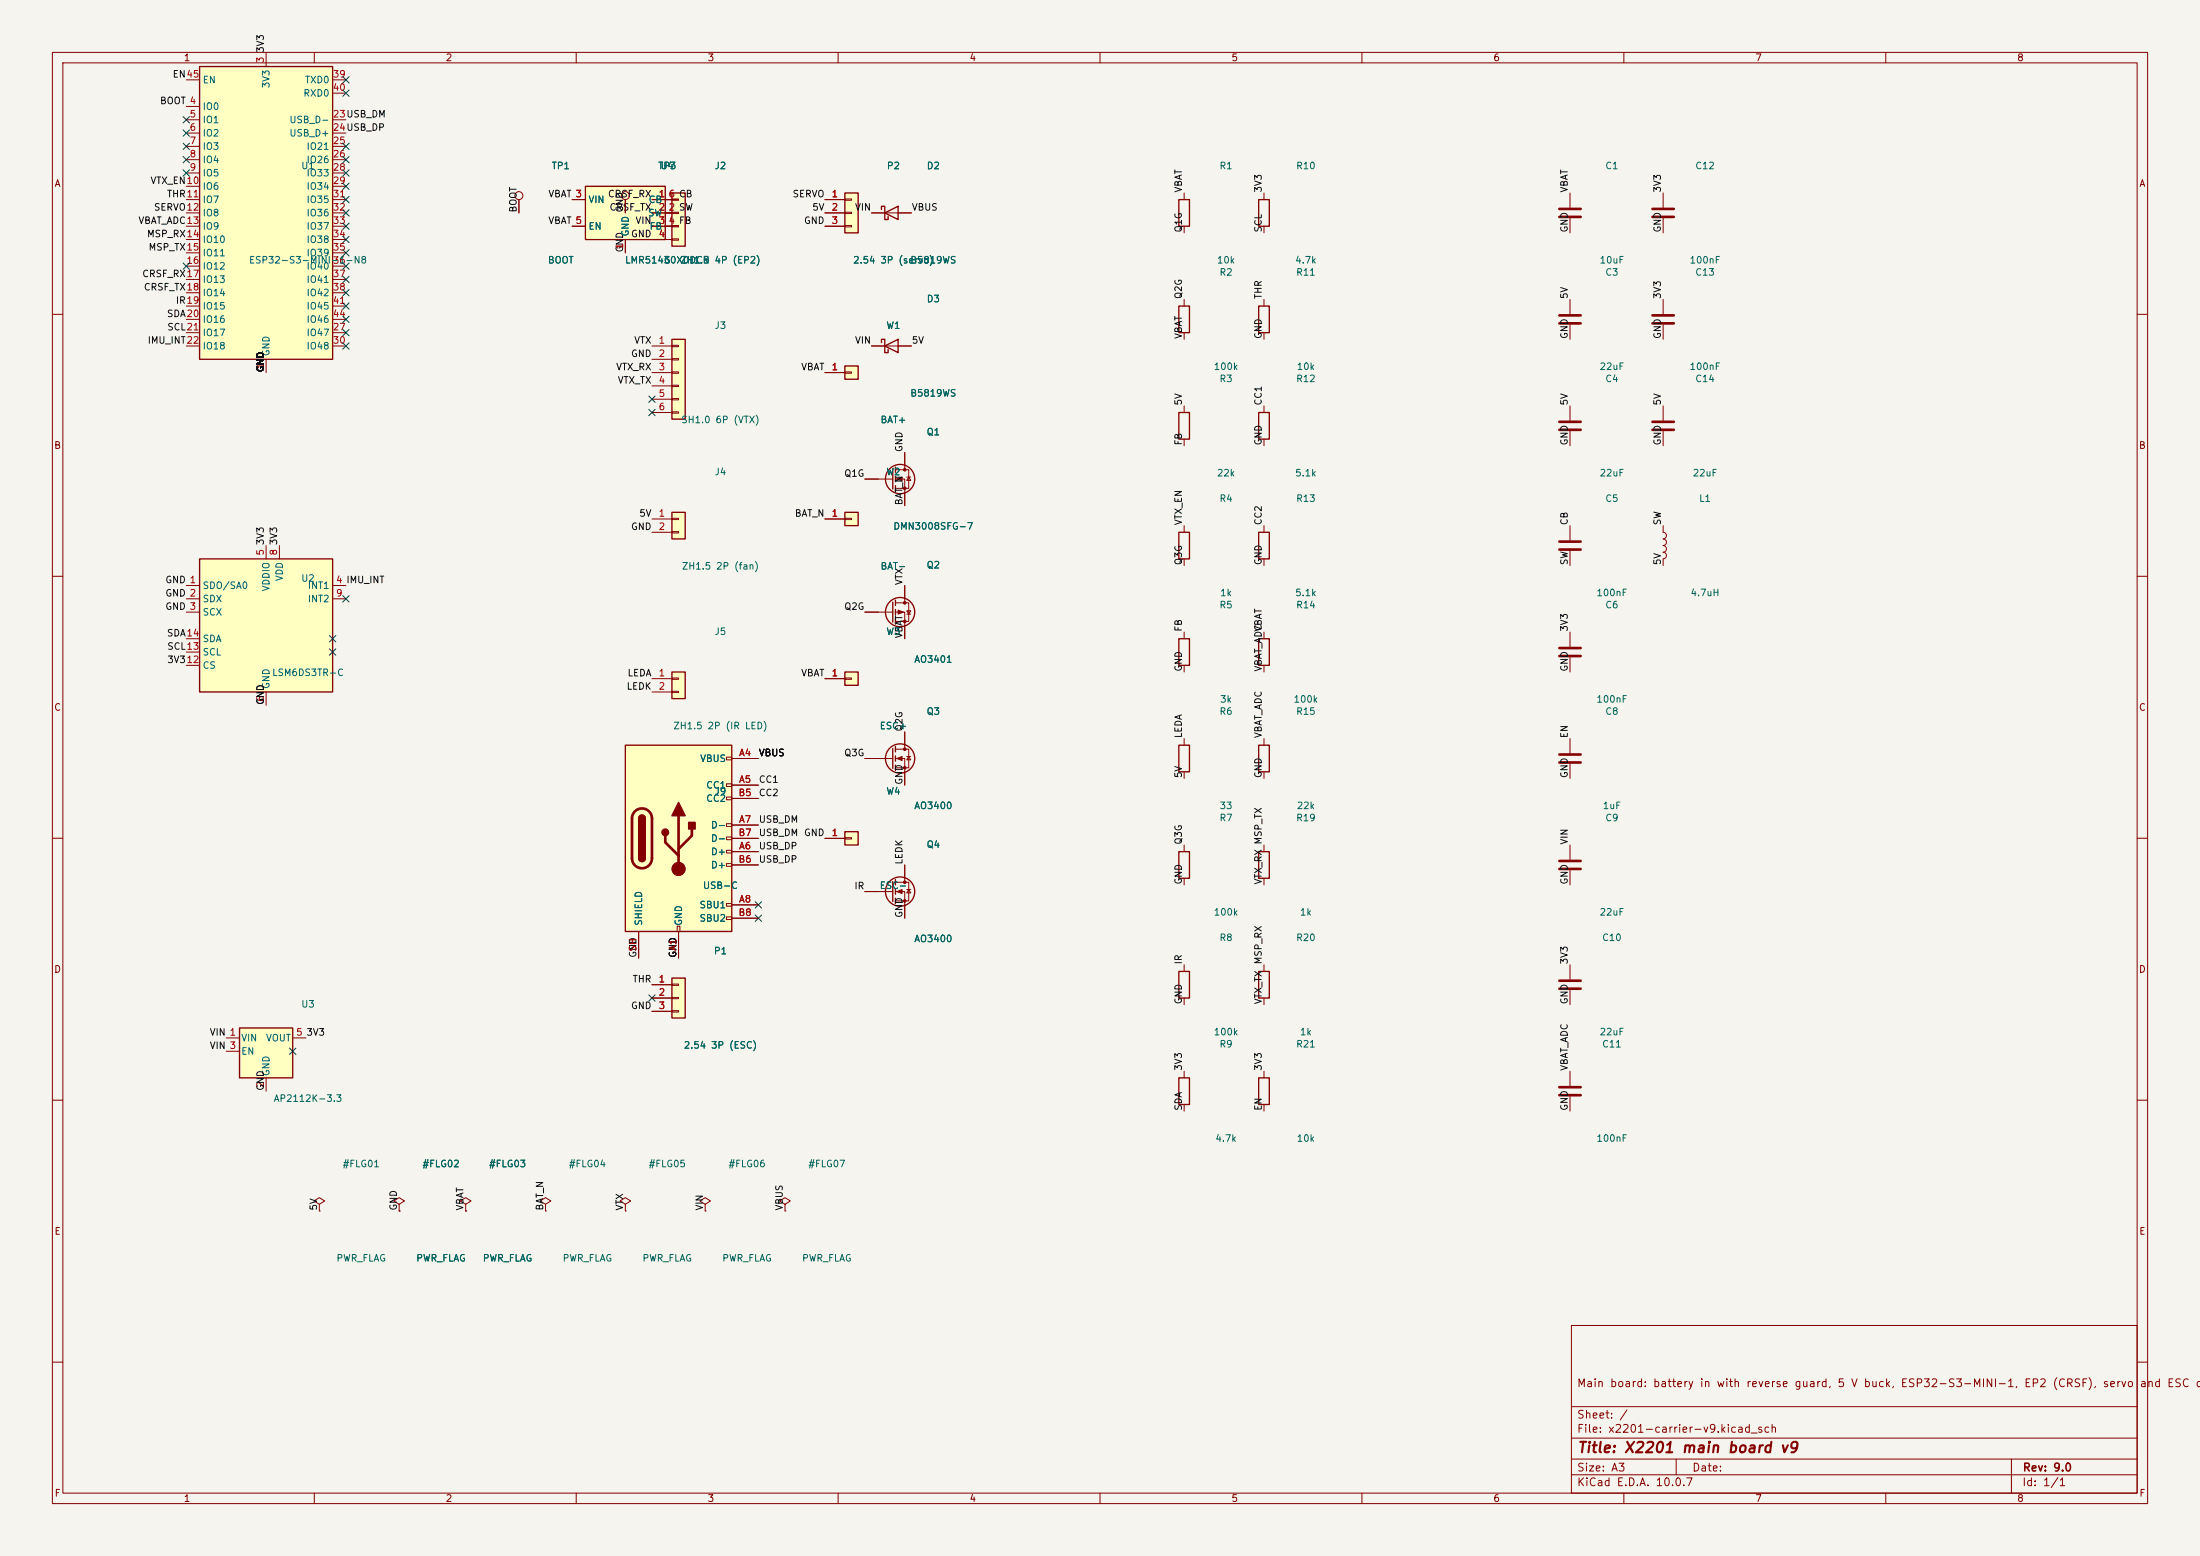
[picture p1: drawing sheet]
<svg xmlns="http://www.w3.org/2000/svg" width="420mm" height="297mm" viewBox="0 0 420 297" stroke-linecap="round" stroke-linejoin="round" font-family="sans-serif">
<path d="M0 0h420v297h-420z" fill="#f5f4ef" stroke="#f5f4ef" stroke-width=".19"/>
<g fill="none" stroke="#840000" stroke-width=".19">
<path d="M10 10h400v277h-400zM12 12h396v273h-396zM60 10v2M110 10v2M160 10v2M210 10v2M260 10v2M310 10v2M360 10v2M10 60h2M408 60h2M10 110h2"/>
<path d="M408 110h2M226.1 120.7v1.2M226.1 127v1.3M10 160h2M408 160h2M10 210h2M408 210h2M300 253h108v32h-108zM10 260h2M300 278.5h108M300 274.5h108M300 268.5h108"/>
<path d="M320 278.5v3M384 278.5v6.5M408 260h2M60 285v2M110 285v2M160 285v2M210 285v2M260 285v2M300 281.5h108M310 285v2M360 285v2"/>
</g>
<path d="M225 121.9h2.1v5.1h-2.1z" fill="none" stroke="#840000" stroke-width=".25"/>
<path d="M119.4 142.2h20.3v35.6h-20.3z" fill="#ffffc2"/>
<g fill="none" stroke="#840000" stroke-width=".19">
<path d="M138.7 144.5h1v.5h-1zM138.7 149.6h1v.5h-1zM138.7 152.1h1v.6h-1zM138.7 157.2h1v.5h-1zM138.7 159.8h1v.5h-1zM139.7 144.8h5.1M139.7 149.9h5.1M139.7 157.5h5.1M139.7 152.4h5.1M121.9 177.8v5.1M129.3 176.8h.5v1h-.5zM129.5 177.8v5.1"/>
<path d="M138.7 162.3h1v.5h-1zM138.7 164.8h1v.6h-1zM138.7 172.5h1v.5h-1zM138.7 175h1v.5h-1zM139.7 162.6h5.1M139.7 172.7h5.1M139.7 165.1h5.1M139.7 160h5.1M139.7 175.3h5.1M61 229.9l1-.7-1-.6-1.1 .6 1.1 .7v1.2M61 231.1h.1M76.2 229.9l1-.7-1-.6-1 .6 1 .7v1.2"/>
<path d="M76.2 231.1h.1M88.9 229.9l1-.7-1-.6-1 .6 1 .7v1.2M88.9 231.1h.1M104.1 229.9l1.1-.7-1.1-.6-1 .6 1 .7v1.2M104.1 231.1h.1M119.4 229.9l1-.7-1-.6-1 .6 1 .7v1.2M119.4 231.1h.1M134.6 229.9l1-.7-1-.6-1 .6 1 .7v1.2M134.6 231.1h.1M149.9 229.9l1-.7-1-.6-1.1 .6 1.1 .7v1.2M149.9 231.1h.1"/>
</g>
<path d="M119.4 142.2h20.3v35.6h-20.3zM121.9 156.2a.64 .64 0 0 1 .7-.6 .64 .64 0 0 1 .6 .6M121.9 163.8a.64 .64 0 0 0 .7 .7 .64 .64 0 0 0 .6-.7" fill="none" stroke="#840000" stroke-width=".25"/>
<path d="M121.2 154.9a1.9 1.9 0 0 1 2.1-.4 1.9 1.9 0 0 1 1.2 1.7v7.6a1.91 1.91 0 0 1-1.9 1.9 1.91 1.91 0 0 1-2-1.9l.1-7.7 .1-.7zM127 159.5v1.3l2.5 2.5M129.5 155.7v10.2M132.1 158.2v1.3l-2.6 2.6" fill="none" stroke="#840000" stroke-width=".51"/>
<g fill="#840000" stroke="#840000" stroke-width=".25">
<path d="M121.9 156.2h1.3v7.6h-1.3z"/>
<path d="M122.1 155.8a.64 .64 0 0 1 .7-.2 .64 .64 0 0 1 .4 .6h-1.3z"/>
<path d="M121.9 163.8h1.3a.64 .64 0 0 1-.6 .7 .64 .64 0 0 1-.7-.7z"/>
<path d="M129.5 153.2l1.3 2.5h-2.5z"/>
<path d="M131.4 157h1.3v1.2h-1.3z"/>
<circle cx="127" cy="158.9" r=".63"/>
</g>
<circle cx="129.5" cy="165.9" r="1.27" fill="#840000" stroke="#840000" stroke-width=".19"/>
<path d="M128.3 128.3h2.5v5.1h-2.5z" fill="#ffffc2"/>
<path d="M128.3 128.3h2.5v5.1h-2.5z" fill="none" stroke="#840000" stroke-width=".25"/>
<path d="M124.5 129.5h3.8M124.5 132.1h3.8M128.3 129.4h1.2v.3h-1.2zM128.3 132h1.2v.2h-1.2z" fill="none" stroke="#840000" stroke-width=".19"/>
<path d="M45.7 196.2h10.2v9.5h-10.2z" fill="#ffffc2"/>
<path d="M45.7 196.2h10.2v9.5h-10.2z" fill="none" stroke="#840000" stroke-width=".25"/>
<path d="M43.2 198.1h2.5M55.9 198.1h2.5M43.2 200.7h2.5M50.8 205.7v2.6" fill="none" stroke="#840000" stroke-width=".19"/>
<path d="M38.1 12.7h25.4v55.9h-25.4z" fill="#ffffc2"/>
<path d="M38.1 12.7h25.4v55.9h-25.4z" fill="none" stroke="#840000" stroke-width=".25"/>
<g fill="none" stroke="#840000" stroke-width=".19">
<path d="M35.6 15.2h2.5M50.8 10.2v2.5M63.5 15.2h2.5M63.5 17.8h2.5M35.6 20.3h2.5M35.6 22.9h2.5M35.6 25.4h2.5M35.6 27.9h2.5M35.6 30.5h2.5M35.6 33h2.5M35.6 35.6h2.5M35.6 38.1h2.5"/>
<path d="M63.5 22.9h2.5M63.5 25.4h2.5M63.5 27.9h2.5M63.5 30.5h2.5M63.5 33h2.5M63.5 35.6h2.5M63.5 38.1h2.5M35.6 40.6h2.5M35.6 43.2h2.5M35.6 45.7h2.5M35.6 48.3h2.5M35.6 50.8h2.5"/>
<path d="M35.6 53.3h2.5M35.6 55.9h2.5M35.6 58.4h2.5M63.5 40.6h2.5M63.5 43.2h2.5M63.5 45.7h2.5M63.5 48.3h2.5M63.5 50.8h2.5M63.5 53.3h2.5M63.5 55.9h2.5M63.5 58.4h2.5M35.6 61h2.5"/>
<path d="M35.6 63.5h2.5M35.6 66h2.5M50.8 68.6v2.5M63.5 61h2.5M63.5 63.5h2.5M63.5 66h2.5"/>
</g>
<path d="M128.3 97.8h2.5v5.1h-2.5z" fill="#ffffc2"/>
<path d="M128.3 97.8h2.5v5.1h-2.5z" fill="none" stroke="#840000" stroke-width=".25"/>
<path d="M124.5 99.1h3.8M128.3 98.9h1.2v.3h-1.2zM124.5 101.6h3.8M128.3 101.5h1.2v.2h-1.2z" fill="none" stroke="#840000" stroke-width=".19"/>
<path d="M128.3 64.8h2.5v15.2h-2.5z" fill="#ffffc2"/>
<path d="M128.3 64.8h2.5v15.2h-2.5z" fill="none" stroke="#840000" stroke-width=".25"/>
<path d="M124.5 66h3.8M124.5 68.6h3.8M124.5 71.1h3.8M124.5 73.7h3.8M124.5 76.2h3.8M124.5 78.7h3.8M128.3 65.9h1.2v.3h-1.2zM128.3 68.5h1.2v.2h-1.2zM128.3 71h1.2v.2h-1.2zM128.3 73.5h1.2v.3h-1.2zM128.3 76.1h1.2v.2h-1.2zM128.3 78.6h1.2v.3h-1.2z" fill="none" stroke="#840000" stroke-width=".19"/>
<path d="M111.8 35.6h15.2v10.1h-15.2z" fill="#ffffc2"/>
<path d="M111.8 35.6h15.2v10.1h-15.2z" fill="none" stroke="#840000" stroke-width=".25"/>
<path d="M109.2 38.1h2.6M127 38.1h2.5M109.2 43.2h2.6M119.4 45.7v2.6M127 40.6h2.5M127 43.2h2.5" fill="none" stroke="#840000" stroke-width=".19"/>
<path d="M128.3 36.8h2.5v10.2h-2.5z" fill="#ffffc2"/>
<path d="M128.3 36.8h2.5v10.2h-2.5z" fill="none" stroke="#840000" stroke-width=".25"/>
<g fill="none" stroke="#840000" stroke-width=".19">
<path d="M99.1 38.1v2.5M119.4 38.1v2.5M124.5 38.1h3.8M128.3 38h1.2v.2h-1.2zM124.5 40.6h3.8M124.5 43.2h3.8M124.5 45.7h3.8M128.3 40.5h1.2v.3h-1.2zM128.3 43.1h1.2v.2h-1.2zM128.3 45.6h1.2v.2h-1.2zM299.7 141v2.8M299.7 145.8v2.8"/>
<path d="M299.7 161.3v2.8M299.7 166.1v2.8"/>
<circle cx="99.1" cy="37.3" r=".76"/>
<circle cx="119.4" cy="37.3" r=".76"/>
</g>
<path d="M297.7 144h4.1M297.7 145.5h4.1M297.7 164.3h4.1M297.7 165.9h4.1" fill="none" stroke="#840000" stroke-width=".51"/>
<path d="M38.1 106.7h25.4v25.4h-25.4z" fill="#ffffc2"/>
<path d="M38.1 106.7h25.4v25.4h-25.4z" fill="none" stroke="#840000" stroke-width=".25"/>
<path d="M35.6 111.8h2.5M35.6 114.3h2.5M35.6 116.8h2.5M50.8 104.1v2.6M53.3 104.1v2.6M63.5 111.8h2.5M63.5 114.3h2.5M35.6 127h2.5M35.6 124.5h2.5M35.6 121.9h2.5M50.8 132.1v2.5" fill="none" stroke="#840000" stroke-width=".19"/>
<path d="M128.3 186.7h2.5v7.6h-2.5z" fill="#ffffc2"/>
<g fill="none" stroke="#840000" stroke-width=".25">
<path d="M225 78.7h2.1v5.1h-2.1zM240.3 78.7h2v5.1h-2zM170.4 89.5v3.8M170.9 89.2v1M170.9 90.9v1M170.9 92.7v1M170.4 114.9v3.8M170.9 114.6v1M170.9 116.3v1M170.9 118.1v1M225 142.2h2.1v5.1h-2.1zM240.3 142.2h2v5.1h-2z"/>
<path d="M225 162.6h2.1v5h-2.1zM240.3 162.6h2v5h-2zM128.3 186.7h2.5v7.6h-2.5zM225 185.4h2.1v5.1h-2.1zM240.3 185.4h2v5.1h-2zM225 205.7h2.1v5.1h-2.1zM240.3 205.7h2v5.1h-2z"/>
<circle cx="171.8" cy="91.4" r="2.79"/>
<circle cx="171.8" cy="116.8" r="2.79"/>
</g>
<g fill="none" stroke="#840000" stroke-width=".19">
<path d="M299.7 36.8v2.8M317.5 36.8v2.8M299.7 41.7v2.8M317.5 41.7v2.8M226.1 77.5v1.2M241.3 77.5v1.2M165.1 91.4h5.3M170.9 89.7h2.6v3.5h-2.6M170.9 91.4h1.8v5.1M172.7 86.4v3.3M173.1 91.1h.8M173.5 91.1l.4 .6h-.8z"/>
<path d="M226.1 83.8v1.3M241.3 83.8v1.3M165.1 116.8h5.3M170.9 115.1h2.6v3.5h-2.6M170.9 116.8h1.8v5.1M172.7 111.8v3.3M173.1 116.6h.8l-.4 .6zM173.1 117.2h.8M226.1 141v1.2M226.1 147.3v1.3M241.3 141v1.2M241.3 147.3v1.3"/>
<path d="M226.1 161.3v1.3M226.1 167.6v1.3M241.3 161.3v1.3M241.3 167.6v1.3M124.5 188h3.8M124.5 190.5h3.8M124.5 193h3.8M128.3 187.8h1.2v.3h-1.2zM128.3 190.4h1.2v.2h-1.2zM128.3 192.9h1.2v.3h-1.2zM226.1 184.2v1.2M226.1 190.5v1.3"/>
<path d="M241.3 184.2v1.2M241.3 190.5v1.3M299.7 184.2v2.7M299.7 189v2.8M226.1 204.5v1.2M226.1 210.8v1.3M241.3 204.5v1.2M241.3 210.8v1.3M299.7 204.5v2.8M299.7 209.3v2.8"/>
</g>
<path d="M297.7 39.9h4.1M315.5 39.9h4M297.7 41.4h4.1M315.5 41.4h4M297.7 187.2h4.1M297.7 188.7h4.1M297.7 207.5h4.1M297.7 209h4.1" fill="none" stroke="#840000" stroke-width=".51"/>
<g fill="#840000" stroke="#840000" stroke-width=".19">
<path d="M171.4 116.5l1.1 .3-1.1 .4z"/>
<path d="M171.2 91.4l1-.3v.7z"/>
<circle cx="172.7" cy="115.1" r=".25"/>
<circle cx="172.7" cy="118.6" r=".25"/>
<circle cx="172.7" cy="89.7" r=".25"/>
<circle cx="172.7" cy="93.2" r=".25"/>
</g>
<path d="M161.3 97.8h2.5v2.5h-2.5z" fill="#ffffc2"/>
<path d="M161.3 97.8h2.5v2.5h-2.5z" fill="none" stroke="#840000" stroke-width=".25"/>
<path d="M157.5 99.1h3.8M161.3 98.9h1.3v.3h-1.3z" fill="none" stroke="#840000" stroke-width=".19"/>
<path d="M161.3 36.8h2.5v7.7h-2.5z" fill="#ffffc2"/>
<path d="M161.3 36.8h2.5v7.7h-2.5zM168.3 40v-.6h.6v2.5h.6v-.6M168.9 40.6l2.5-1.2v2.5z" fill="none" stroke="#840000" stroke-width=".25"/>
<path d="M157.5 38.1h3.8M161.3 38h1.3v.2h-1.3zM157.5 40.6h3.8M157.5 43.2h3.8M161.3 40.5h1.3v.3h-1.3zM161.3 43.1h1.3v.2h-1.3zM166.4 40.6h7.6" fill="none" stroke="#840000" stroke-width=".19"/>
<path d="M161.3 69.9h2.5v2.5h-2.5z" fill="#ffffc2"/>
<path d="M225 58.4h2.1v5.1h-2.1zM161.3 69.9h2.5v2.5h-2.5zM168.3 65.4v-.6h.6v2.5h.6v-.6M168.9 66l2.5-1.2v2.5zM225 101.6h2.1v5.1h-2.1zM240.3 101.6h2v5.1h-2z" fill="none" stroke="#840000" stroke-width=".25"/>
<path d="M226.1 57.2v1.2M157.5 71.1h3.8M161.3 71h1.3v.2h-1.3zM166.4 66h7.6M226.1 63.5v1.3M226.1 100.3v1.3M226.1 106.7v1.3M241.3 100.3v1.3M241.3 106.7v1.3" fill="none" stroke="#840000" stroke-width=".19"/>
<path d="M161.3 158.8h2.5v2.5h-2.5z" fill="#ffffc2"/>
<g fill="none" stroke="#840000" stroke-width=".25">
<path d="M240.3 58.4h2v5.1h-2zM161.3 158.8h2.5v2.5h-2.5zM170.4 168.3v3.8M170.9 167.9v1M170.9 169.7v1M170.9 171.5v1"/>
<circle cx="171.8" cy="170.2" r="2.79"/>
</g>
<g fill="none" stroke="#840000" stroke-width=".19">
<path d="M241.3 57.2v1.2M299.7 57.2v2.7M317.5 57.2v2.7M241.3 63.5v1.3M299.7 62v2.8M299.7 77.5v2.8M317.5 62v2.8M317.5 77.5v2.8M299.7 82.3v2.8M317.5 82.3v2.8M299.7 100.3v2.8M299.7 105.2v2.8"/>
<path d="M317.5 100.3v1.3a.63 .63 0 0 1 .6 .6 .63 .63 0 0 1-.6 .7 .64 .64 0 0 1 .6 .6 .64 .64 0 0 1-.6 .6 .64 .64 0 0 1 .6 .7 .64 .64 0 0 1-.6 .6M317.5 105.4a.63 .63 0 0 1 .6 .6 .63 .63 0 0 1-.6 .7v1.3M299.7 120.7v2.7M299.7 125.5v2.8M161.3 159.9h1.3v.2h-1.3zM157.5 160h3.8M165.1 170.2h5.3M170.9 168.4h2.6v3.6h-2.6M170.9 170.2h1.8v5.1M172.7 165.1v3.3M173.1 169.8h.8M173.5 169.8l.4 .6h-.8z"/>
</g>
<g fill="#840000" stroke="#840000" stroke-width=".19">
<path d="M171.2 170.2l1-.4v.8z"/>
<circle cx="172.7" cy="168.4" r=".25"/>
<circle cx="172.7" cy="172" r=".25"/>
</g>
<path d="M297.7 60.2h4.1M297.7 61.7h4.1M315.5 60.2h4M315.5 61.7h4M297.7 80.5h4.1M297.7 82h4.1M315.5 80.5h4M315.5 82h4M297.7 103.4h4.1M297.7 104.9h4.1M297.7 123.7h4.1M297.7 125.2h4.1" fill="none" stroke="#840000" stroke-width=".51"/>
<path d="M161.3 128.3h2.5v2.5h-2.5z" fill="#ffffc2"/>
<g fill="none" stroke="#840000" stroke-width=".25">
<path d="M225 38.1h2.1v5.1h-2.1zM240.3 38.1h2v5.1h-2zM161.3 128.3h2.5v2.5h-2.5zM240.3 121.9h2v5.1h-2zM170.4 142.9v3.8M170.9 142.5v1M170.9 144.3v1M170.9 146.1v1"/>
<circle cx="171.8" cy="144.8" r="2.79"/>
</g>
<g fill="none" stroke="#840000" stroke-width=".19">
<path d="M99.1 38.1v2.5M109.2 38.1h2.6M119.4 38.1v2.5M124.5 38.1h5M157.5 38.1h3.8M226.1 36.8v1.3M241.3 36.8v1.3M109.2 43.2h2.6M119.4 45.7v2.6M124.5 40.6h5M124.5 43.2h5M124.5 45.7h3.8"/>
<path d="M157.5 40.6h3.8M157.5 43.2h3.8M166.4 40.6h2.5M171.4 40.6h2.6M226.1 43.2v1.3M241.3 43.2v1.3M157.5 71.1h3.8M166.4 66h2.5M171.4 66h2.6M157.5 99.1h3.8M165.1 91.4h2.5M172.7 86.4v2.5"/>
<path d="M172.7 94v2.5M165.1 116.8h2.5M172.7 111.8v2.5M172.7 119.4v2.5M157.5 129.5h3.8M161.3 129.4h1.3v.3h-1.3zM172.7 139.7v3.3M241.3 120.7v1.2M241.3 127v1.3M139.7 144.8h5.1M139.7 149.9h5.1M139.7 157.5h5.1"/>
<path d="M139.7 152.4h5.1M165.1 144.8h5.3M170.9 143h2.6v3.6h-2.6M170.9 144.8h1.8v5.1M173.1 144.4h.8M173.5 144.4l.4 .6h-.8zM121.9 177.8v5.1M129.5 177.8v5.1M139.7 160h5.1M139.7 162.6h5.1M139.7 172.7h5.1M139.7 165.1h5.1"/>
<path d="M139.7 175.3h5.1M157.5 160h3.8M165.1 170.2h2.5M172.7 165.1v2.5M172.7 172.7v2.6M124.5 188h3.8M124.5 190.5h3.8M124.5 193h3.8M76.2 231.1h.1M88.9 231.1h.1"/>
</g>
<g fill="#840000" stroke="#840000" stroke-width=".19">
<path d="M171.2 144.8l1-.4v.8z"/>
<circle cx="172.7" cy="143" r=".25"/>
<circle cx="172.7" cy="146.6" r=".25"/>
</g>
<g fill="none" stroke="#000084" stroke-width=".19">
<path d="M65.4 17.2l1.2 1.2M65.4 14.6l1.2 1.2M66.6 17.2l-1.2 1.2M66.6 14.6l-1.2 1.2M35 27.3l1.2 1.2M35 24.8l1.2 1.2M35 22.3l1.2 1.2M35 32.4l1.2 1.2M35 29.9l1.2 1.2M36.2 27.3l-1.2 1.2M36.2 24.8l-1.2 1.2M36.2 22.3l-1.2 1.2"/>
<path d="M36.2 32.4l-1.2 1.2M36.2 29.9l-1.2 1.2M65.4 27.3l1.2 1.2M65.4 37.5l1.2 1.2M65.4 35l1.2 1.2M65.4 32.4l1.2 1.2M65.4 29.9l1.2 1.2M66.6 27.3l-1.2 1.2M66.6 37.5l-1.2 1.2M66.6 35l-1.2 1.2M66.6 32.4l-1.2 1.2M66.6 29.9l-1.2 1.2"/>
<path d="M35 50.2l1.2 1.2M36.2 50.2l-1.2 1.2M65.4 50.2l1.2 1.2M65.4 57.8l1.2 1.2M65.4 55.3l1.2 1.2M65.4 52.7l1.2 1.2M65.4 45.1l1.2 1.2M65.4 42.6l1.2 1.2M65.4 40l1.2 1.2M65.4 47.7l1.2 1.2M66.6 50.2l-1.2 1.2M66.6 57.8l-1.2 1.2"/>
<path d="M66.6 55.3l-1.2 1.2M66.6 52.7l-1.2 1.2M66.6 45.1l-1.2 1.2M66.6 42.6l-1.2 1.2M66.6 40l-1.2 1.2M66.6 47.7l-1.2 1.2M65.4 60.4l1.2 1.2M65.4 65.4l1.2 1.2M65.4 62.9l1.2 1.2M66.6 60.4l-1.2 1.2M66.6 65.4l-1.2 1.2M66.6 62.9l-1.2 1.2"/>
<path d="M123.9 75.6l1.2 1.2M123.9 78.1l1.2 1.2M125.1 75.6l-1.2 1.2M125.1 78.1l-1.2 1.2M65.4 113.7l1.2 1.2M66.6 113.7l-1.2 1.2M62.9 123.9l1.2 1.2M62.9 121.3l1.2 1.2M64.1 123.9l-1.2 1.2M64.1 121.3l-1.2 1.2M144.2 174.7l1.2 1.2M144.2 172.1l1.2 1.2"/>
<path d="M145.4 174.7l-1.2 1.2M145.4 172.1l-1.2 1.2M123.9 189.9l1.2 1.2M125.1 189.9l-1.2 1.2M55.3 200.1l1.2 1.2M56.5 200.1l-1.2 1.2"/>
</g>
<text font-size="2" fill="#840000" x="301" y="277.8">Title: X2201 main board v9</text>
<g font-size="1.5" fill="#840000">
<text x="300.9" y="265.1">Main board: battery in with reverse guard, 5 V buck, ESP32-S3-MINI-1, EP2 (CRSF), servo</text>
<text x="408.4" y="265.1">and ESC ou</text>
<text x="300.9" y="273.8">File: x2201-carrier-v9.kicad_sch</text>
<text x="300.9" y="271.1">Sheet: /</text>
<text x="300.9" y="281.2">Size: A3</text>
<text x="322.9" y="281.2">Date:</text>
<text x="386" y="281.2">Rev: 9.0</text>
<text x="300.9" y="284">KiCad E.D.A. 10.0.7</text>
<text x="385.9" y="284">Id: 1/1</text>
</g>
<g font-size="1.3" fill="#840000">
<text x="35" y="12">1</text>
<text x="85" y="12">2</text>
<text x="135" y="12">3</text>
<text x="185" y="12">4</text>
<text x="235" y="12">5</text>
<text x="285" y="12">6</text>
<text x="335" y="12">7</text>
<text x="385" y="12">8</text>
<text x="10.3" y="36">A</text>
<text x="408.3" y="36">A</text>
<text x="10.2" y="86">B</text>
<text x="408.2" y="86">B</text>
<text x="10.2" y="136">C</text>
<text x="408.2" y="136">C</text>
<text x="10.2" y="186">D</text>
<text x="408.2" y="186">D</text>
<text x="10.3" y="236">E</text>
<text x="408.3" y="236">E</text>
<text x="10.3" y="286">F</text>
<text x="35" y="287">1</text>
<text x="85" y="287">2</text>
<text x="135" y="287">3</text>
<text x="185" y="287">4</text>
<text x="235" y="287">5</text>
<text x="285" y="287">6</text>
<text x="335" y="287">7</text>
<text x="385" y="287">8</text>
<text x="408.3" y="286">F</text>
</g>
<g font-size="1.3" fill="#0f0f0f">
<text x="50.7" y="10.2" transform="rotate(-90 50.7 10.2)">3V3</text>
<text x="32.9" y="15.1">EN45</text>
<text x="30.4" y="20.2">BOOT 4</text>
<text x="28.6" y="35.4">VTX_EN10</text>
<text x="29.3" y="40.5">SERVO12</text>
<text x="31.8" y="38">THR11</text>
<text x="98.9" y="40.7" transform="rotate(-90 98.9 40.7)">BOOT</text>
<text x="104.6" y="38">VBAT 3</text>
<text x="115.9" y="38">CRSF_RX</text>
<text x="116.2" y="40.5">CRSF_TX</text>
<text x="119.3" y="40.7" transform="rotate(-90 119.3 40.7)">GND</text>
<text x="151.2" y="38">SERVO</text>
<text x="155" y="40.5">5V</text>
<text x="163.1" y="40.5">VIN</text>
<text x="174" y="40.5">VBUS</text>
<text x="225.9" y="36.9" transform="rotate(-90 225.9 36.9)">VBAT</text>
<text x="241.2" y="36.9" transform="rotate(-90 241.2 36.9)">3V3</text>
<text x="299.6" y="36.9" transform="rotate(-90 299.6 36.9)">VBAT</text>
<text x="317.4" y="36.9" transform="rotate(-90 317.4 36.9)">3V3</text>
<text x="26.3" y="43.1">VBAT_ADC13</text>
<text x="28" y="45.6">MSP_RX14</text>
<text x="104.6" y="43.1">VBAT 5</text>
<text x="121.2" y="43.1">VIN</text>
<text x="153.4" y="43.1">GND</text>
<text x="225.9" y="44.5" transform="rotate(-90 225.9 44.5)">Q1G</text>
<text x="241.2" y="44.5" transform="rotate(-90 241.2 44.5)">SCL</text>
<text x="299.6" y="44.5" transform="rotate(-90 299.6 44.5)">GND</text>
<text x="317.4" y="44.5" transform="rotate(-90 317.4 44.5)">GND</text>
<text x="27" y="53.2">CRSF_RX17</text>
<text x="28.3" y="48.1">MSP_TX15</text>
<text x="119.3" y="48.3" transform="rotate(-90 119.3 48.3)">GND</text>
<text x="27.3" y="55.8">CRSF_TX18</text>
<text x="33.5" y="58.3">IR19</text>
<text x="225.9" y="57.2" transform="rotate(-90 225.9 57.2)">Q2G</text>
<text x="241.2" y="57.2" transform="rotate(-90 241.2 57.2)">THR</text>
<text x="299.6" y="57.2" transform="rotate(-90 299.6 57.2)">5V</text>
<text x="317.4" y="57.2" transform="rotate(-90 317.4 57.2)">3V3</text>
<text x="28.1" y="65.9">IMU_INT22</text>
<text x="31.8" y="60.8">SDA20</text>
<text x="31.8" y="63.4">SCL21</text>
<text x="121" y="65.9">VTX</text>
<text x="163.1" y="65.9">VIN</text>
<text x="174" y="65.9">5V</text>
<text x="225.9" y="64.8" transform="rotate(-90 225.9 64.8)">VBAT</text>
<text x="241.2" y="64.8" transform="rotate(-90 241.2 64.8)">GND</text>
<text x="299.6" y="64.8" transform="rotate(-90 299.6 64.8)">GND</text>
<text x="317.4" y="64.8" transform="rotate(-90 317.4 64.8)">GND</text>
<text x="50.7" y="71.1" transform="rotate(-90 50.7 71.1)">GND</text>
<text x="117.5" y="71">VTX_RX</text>
<text x="120.4" y="68.5">GND</text>
<text x="152.8" y="71">VBAT</text>
<text x="117.8" y="73.5">VTX_TX</text>
<text x="225.9" y="77.5" transform="rotate(-90 225.9 77.5)">5V</text>
<text x="241.2" y="77.5" transform="rotate(-90 241.2 77.5)">CC1</text>
<text x="299.6" y="77.5" transform="rotate(-90 299.6 77.5)">5V</text>
<text x="317.4" y="77.5" transform="rotate(-90 317.4 77.5)">5V</text>
<text x="172.6" y="86.4" transform="rotate(-90 172.6 86.4)">GND</text>
<text x="225.9" y="85.1" transform="rotate(-90 225.9 85.1)">FB</text>
<text x="241.2" y="85.1" transform="rotate(-90 241.2 85.1)">GND</text>
<text x="299.6" y="85.1" transform="rotate(-90 299.6 85.1)">GND</text>
<text x="317.4" y="85.1" transform="rotate(-90 317.4 85.1)">GND</text>
<text x="161.1" y="91.3">Q1G</text>
<text x="120.4" y="101.5">GND</text>
<text x="121.9" y="98.9">5V</text>
<text x="151.6" y="98.9">BAT_N</text>
<text x="172.6" y="96.5" transform="rotate(-90 172.6 96.5)">BAT_N</text>
<text x="225.9" y="100.4" transform="rotate(-90 225.9 100.4)">VTX_EN</text>
<text x="241.2" y="100.4" transform="rotate(-90 241.2 100.4)">CC2</text>
<text x="299.6" y="100.4" transform="rotate(-90 299.6 100.4)">CB</text>
<text x="317.4" y="100.4" transform="rotate(-90 317.4 100.4)">SW</text>
<text x="50.7" y="104.2" transform="rotate(-90 50.7 104.2)">3V3</text>
<text x="53.2" y="104.2" transform="rotate(-90 53.2 104.2)">3V3</text>
<text x="225.9" y="108" transform="rotate(-90 225.9 108)">Q3G</text>
<text x="241.2" y="108" transform="rotate(-90 241.2 108)">GND</text>
<text x="299.6" y="108" transform="rotate(-90 299.6 108)">SW</text>
<text x="317.4" y="108" transform="rotate(-90 317.4 108)">5V</text>
<text x="31.5" y="111.6">GND 1</text>
<text x="172.6" y="111.8" transform="rotate(-90 172.6 111.8)">VTX</text>
<text x="31.5" y="114.2">GND 2</text>
<text x="31.5" y="116.7">GND 3</text>
<text x="161.1" y="116.7">Q2G</text>
<text x="31.8" y="121.8">SDA14</text>
<text x="31.8" y="124.3">SCL13</text>
<text x="172.6" y="121.9" transform="rotate(-90 172.6 121.9)">VBAT</text>
<text x="225.9" y="120.7" transform="rotate(-90 225.9 120.7)">FB</text>
<text x="241.2" y="120.7" transform="rotate(-90 241.2 120.7)">VBAT</text>
<text x="299.6" y="120.7" transform="rotate(-90 299.6 120.7)">3V3</text>
<text x="31.8" y="126.9">3V312</text>
<text x="119.5" y="132">LEDK</text>
<text x="119.7" y="129.4">LEDA</text>
<text x="152.8" y="129.4">VBAT</text>
<text x="225.9" y="128.3" transform="rotate(-90 225.9 128.3)">GND</text>
<text x="241.2" y="128.3" transform="rotate(-90 241.2 128.3)">VBAT_ADC</text>
<text x="299.6" y="128.3" transform="rotate(-90 299.6 128.3)">GND</text>
<text x="50.7" y="134.6" transform="rotate(-90 50.7 134.6)">GND</text>
<text x="172.6" y="139.7" transform="rotate(-90 172.6 139.7)">Q2G</text>
<text x="225.9" y="141" transform="rotate(-90 225.9 141)">LEDA</text>
<text x="241.2" y="141" transform="rotate(-90 241.2 141)">VBAT_ADC</text>
<text x="299.6" y="141" transform="rotate(-90 299.6 141)">EN</text>
<text x="144.8" y="144.7">VBUS</text>
<text x="144.8" y="149.7">CC1</text>
<text x="161.1" y="144.7">Q3G</text>
<text x="172.6" y="149.9" transform="rotate(-90 172.6 149.9)">GND</text>
<text x="225.9" y="148.6" transform="rotate(-90 225.9 148.6)">5V</text>
<text x="241.2" y="148.6" transform="rotate(-90 241.2 148.6)">GND</text>
<text x="299.6" y="148.6" transform="rotate(-90 299.6 148.6)">GND</text>
<text x="144.8" y="152.3">CC2</text>
<text x="144.8" y="159.9">USB_DM</text>
<text x="144.8" y="157.4">USB_DM</text>
<text x="153.4" y="159.9">GND</text>
<text x="225.9" y="161.3" transform="rotate(-90 225.9 161.3)">Q3G</text>
<text x="299.6" y="161.3" transform="rotate(-90 299.6 161.3)">VIN</text>
<text x="144.8" y="162.4">USB_DP</text>
<text x="144.8" y="165">USB_DP</text>
<text x="172.6" y="165.1" transform="rotate(-90 172.6 165.1)">LEDK</text>
<text x="163" y="170.1">IR</text>
<text x="225.9" y="168.9" transform="rotate(-90 225.9 168.9)">GND</text>
<text x="241.2" y="168.9" transform="rotate(-90 241.2 168.9)">VTX_RX MSP_TX</text>
<text x="299.6" y="168.9" transform="rotate(-90 299.6 168.9)">GND</text>
<text x="172.6" y="175.3" transform="rotate(-90 172.6 175.3)">GND</text>
<text x="121.8" y="182.9" transform="rotate(-90 121.8 182.9)">GND</text>
<text x="129.4" y="182.9" transform="rotate(-90 129.4 182.9)">GND</text>
<text x="225.9" y="184.2" transform="rotate(-90 225.9 184.2)">IR</text>
<text x="241.2" y="184.2" transform="rotate(-90 241.2 184.2)">MSP_RX</text>
<text x="299.6" y="184.2" transform="rotate(-90 299.6 184.2)">3V3</text>
<text x="120.7" y="187.8">THR</text>
<text x="225.9" y="191.8" transform="rotate(-90 225.9 191.8)">GND</text>
<text x="241.2" y="191.8" transform="rotate(-90 241.2 191.8)">VTX_TX</text>
<text x="299.6" y="191.8" transform="rotate(-90 299.6 191.8)">GND</text>
<text x="39.9" y="198">VIN 1</text>
<text x="58.4" y="198">3V3</text>
<text x="120.4" y="192.9">GND</text>
<text x="39.9" y="200.5">VIN 3</text>
<text x="50.7" y="208.3" transform="rotate(-90 50.7 208.3)">GND</text>
<text x="225.9" y="204.5" transform="rotate(-90 225.9 204.5)">3V3</text>
<text x="241.2" y="204.5" transform="rotate(-90 241.2 204.5)">3V3</text>
<text x="299.6" y="204.5" transform="rotate(-90 299.6 204.5)">VBAT_ADC</text>
<text x="225.9" y="212.1" transform="rotate(-90 225.9 212.1)">SDA</text>
<text x="241.2" y="212.1" transform="rotate(-90 241.2 212.1)">EN</text>
<text x="299.6" y="212.1" transform="rotate(-90 299.6 212.1)">GND</text>
<text x="60.8" y="231.2" transform="rotate(-90 60.8 231.2)">5V</text>
<text x="76.1" y="231.2" transform="rotate(-90 76.1 231.2)">GND</text>
<text x="88.8" y="231.2" transform="rotate(-90 88.8 231.2)">VBAT</text>
<text x="104" y="231.2" transform="rotate(-90 104 231.2)">BAT_N</text>
<text x="119.3" y="231.2" transform="rotate(-90 119.3 231.2)">VTX</text>
<text x="134.5" y="231.2" transform="rotate(-90 134.5 231.2)">VIN</text>
<text x="149.7" y="231.2" transform="rotate(-90 149.7 231.2)">VBUS</text>
</g>
<g font-size="1.3" fill="#006464">
<text x="38.6" y="16.2">EN</text>
<text x="51.8" y="16.9" transform="rotate(-90 51.8 16.9)">3V3</text>
<text x="58.1" y="16.2">TXD0</text>
<text x="38.6" y="21.3">IO0</text>
<text x="38.6" y="23.8">IO1</text>
<text x="55.1" y="23.8">USB_D-</text>
<text x="57.8" y="18.7">RXD0</text>
<text x="38.6" y="26.4">IO2</text>
<text x="38.6" y="28.9">IO3</text>
<text x="55.1" y="26.4">USB_D+</text>
<text x="58.4" y="28.9">IO21</text>
<text x="38.6" y="31.4">IO4</text>
<text x="38.6" y="34">IO5</text>
<text x="57.4" y="32.6">U1</text>
<text x="58.4" y="31.4">IO26</text>
<text x="58.4" y="34">IO33</text>
<text x="105.2" y="32.6">TP1</text>
<text x="125.5" y="32.6">TP3</text>
<text x="126" y="32.6">U4</text>
<text x="136.3" y="32.6">J2</text>
<text x="169.2" y="32.6">P2</text>
<text x="176.8" y="32.6">D2</text>
<text x="232.7" y="32.6">R1</text>
<text x="247.3" y="32.6">R10</text>
<text x="306.4" y="32.6">C1</text>
<text x="323.5" y="32.6">C12</text>
<text x="38.6" y="36.5">IO6</text>
<text x="38.6" y="39.1">IO7</text>
<text x="38.6" y="41.6">IO8</text>
<text x="58.4" y="36.5">IO34</text>
<text x="58.4" y="39.1">IO35</text>
<text x="58.4" y="41.6">IO36</text>
<text x="112.2" y="39.1">VIN</text>
<text x="123.6" y="41.6">SW</text>
<text x="123.7" y="39.1">CB</text>
<text x="38.6" y="44.1">IO9</text>
<text x="38.6" y="46.7">IO10</text>
<text x="58.4" y="44.1">IO37</text>
<text x="58.4" y="46.7">IO38</text>
<text x="112.2" y="44.1">EN</text>
<text x="120.3" y="45.2" transform="rotate(-90 120.3 45.2)">GND</text>
<text x="123.9" y="44.1">FB</text>
<text x="38.6" y="49.2">IO11</text>
<text x="38.6" y="51.8">IO12</text>
<text x="47.4" y="50.6">ESP32-S3-MINI-1-N8</text>
<text x="58.4" y="49.2">IO39</text>
<text x="58.4" y="51.8">IO40</text>
<text x="104.5" y="50.6">BOOT</text>
<text x="119.2" y="50.6">LMR51430XDDCR</text>
<text x="126.6" y="50.6">G</text>
<text x="129.8" y="50.6">ZH1.5 4P (EP2)</text>
<text x="162.8" y="50.6">2.54 3P (servo)</text>
<text x="173.7" y="50.6">B5819WS</text>
<text x="232.2" y="50.6">10k</text>
<text x="232.7" y="52.9">R2</text>
<text x="247.1" y="50.6">4.7k</text>
<text x="247.3" y="52.9">R11</text>
<text x="305.3" y="50.6">10uF</text>
<text x="306.4" y="52.9">C3</text>
<text x="322.4" y="50.6">100nF</text>
<text x="323.5" y="52.9">C13</text>
<text x="38.6" y="54.3">IO13</text>
<text x="38.6" y="56.8">IO14</text>
<text x="38.6" y="59.4">IO15</text>
<text x="58.4" y="54.3">IO41</text>
<text x="58.4" y="56.8">IO42</text>
<text x="58.4" y="59.4">IO45</text>
<text x="176.8" y="58">D3</text>
<text x="38.6" y="61.9">IO16</text>
<text x="38.6" y="64.5">IO17</text>
<text x="58.4" y="64.5">IO47</text>
<text x="58.4" y="61.9">IO46</text>
<text x="136.3" y="63.1">J3</text>
<text x="169.1" y="63.1">W1</text>
<text x="38.6" y="67">IO18</text>
<text x="51.8" y="68.1" transform="rotate(-90 51.8 68.1)">GND</text>
<text x="58.4" y="67">IO48</text>
<text x="231.6" y="70.9">100k</text>
<text x="247.4" y="70.9">10k</text>
<text x="305.3" y="70.9">22uF</text>
<text x="322.4" y="70.9">100nF</text>
<text x="173.7" y="76">B5819WS</text>
<text x="232.7" y="73.2">R3</text>
<text x="247.3" y="73.2">R12</text>
<text x="306.4" y="73.2">C4</text>
<text x="323.5" y="73.2">C14</text>
<text x="129.9" y="81.1">SH1.0 6P (VTX)</text>
<text x="168" y="81.1">BAT+</text>
<text x="176.8" y="83.4">Q1</text>
<text x="136.3" y="91">J4</text>
<text x="169.1" y="91">W2</text>
<text x="232.2" y="91.2">22k</text>
<text x="247.1" y="91.2">5.1k</text>
<text x="305.3" y="91.2">22uF</text>
<text x="323" y="91.2">22uF</text>
<text x="170.4" y="101.4">DMN3008SFG-7</text>
<text x="232.7" y="96.1">R4</text>
<text x="247.3" y="96.1">R13</text>
<text x="306.4" y="96.1">C5</text>
<text x="324.3" y="96.1">L1</text>
<text x="38.6" y="112.7">SDO/SA0</text>
<text x="51.8" y="113" transform="rotate(-90 51.8 113)">VDDIO</text>
<text x="54.3" y="111" transform="rotate(-90 54.3 111)">VDD</text>
<text x="57.4" y="111.3">U2</text>
<text x="58.7" y="112.7">INT1</text>
<text x="130.1" y="109">ZH1.5 2P (fan)</text>
<text x="168" y="109">BAT-</text>
<text x="176.8" y="108.8">Q2</text>
<text x="38.6" y="115.3">SDX</text>
<text x="38.6" y="117.8">SCX</text>
<text x="58.7" y="115.3">INT2</text>
<text x="232.7" y="116.4">R5</text>
<text x="232.8" y="114.1">1k</text>
<text x="247.1" y="114.1">5.1k</text>
<text x="247.3" y="116.4">R14</text>
<text x="304.7" y="114.1">100nF</text>
<text x="306.4" y="116.4">C6</text>
<text x="322.6" y="114.1">4.7uH</text>
<text x="38.6" y="125.4">SCL</text>
<text x="38.6" y="122.9">SDA</text>
<text x="136.3" y="121.5">J5</text>
<text x="169.1" y="121.5">W3</text>
<text x="38.6" y="128">CS</text>
<text x="51.8" y="131.6" transform="rotate(-90 51.8 131.6)">GND</text>
<text x="51.8" y="129.3">LSM6DS3TR-C</text>
<text x="174.4" y="126.8">AO3401</text>
<text x="176.8" y="136.7">Q3</text>
<text x="232.7" y="136.7">R6</text>
<text x="232.8" y="134.4">3k</text>
<text x="246.8" y="134.4">100k</text>
<text x="247.3" y="136.7">R15</text>
<text x="304.7" y="134.4">100nF</text>
<text x="306.4" y="136.7">C8</text>
<text x="128.4" y="139.5">ZH1.5 2P (IR LED)</text>
<text x="167.8" y="139.5">ESC+</text>
<text x="133.6" y="145.7">VBUS</text>
<text x="134.7" y="150.8">CC1</text>
<text x="134.7" y="153.4">CC2</text>
<text x="136.3" y="152">J9</text>
<text x="169.1" y="152">W4</text>
<text x="174.4" y="154.7">AO3400</text>
<text x="232.7" y="154.7">33</text>
<text x="247.4" y="154.7">22k</text>
<text x="305.9" y="154.7">1uF</text>
<text x="135.6" y="158.4">D-</text>
<text x="135.6" y="161">D-</text>
<text x="232.7" y="157.1">R7</text>
<text x="247.3" y="157.1">R19</text>
<text x="306.4" y="157.1">C9</text>
<text x="135.6" y="163.5">D+</text>
<text x="135.6" y="166.1">D+</text>
<text x="176.8" y="162.1">Q4</text>
<text x="133.4" y="173.7">SBU1</text>
<text x="134.1" y="170">USB-C</text>
<text x="167.8" y="170">ESC-</text>
<text x="122.9" y="176.8" transform="rotate(-90 122.9 176.8)">SHIELD</text>
<text x="130.5" y="176.8" transform="rotate(-90 130.5 176.8)">GND</text>
<text x="133.4" y="176.2">SBU2</text>
<text x="231.6" y="175.1">100k</text>
<text x="232.7" y="179.9">R8</text>
<text x="247.3" y="179.9">R20</text>
<text x="248.1" y="175.1">1k</text>
<text x="305.3" y="175.1">22uF</text>
<text x="305.7" y="179.9">C10</text>
<text x="136.2" y="182.5">P1</text>
<text x="174.4" y="180.1">AO3400</text>
<text x="57.4" y="192.6">U3</text>
<text x="231.6" y="197.9">100k</text>
<text x="248.1" y="197.9">1k</text>
<text x="305.3" y="197.9">22uF</text>
<text x="45.9" y="199.1">VIN</text>
<text x="45.9" y="201.6">EN</text>
<text x="50.7" y="199.1">VOUT</text>
<text x="130.4" y="200.5">2.54 3P (ESC)</text>
<text x="232.7" y="200.2">R9</text>
<text x="247.3" y="200.2">R21</text>
<text x="305.7" y="200.2">C11</text>
<text x="51.8" y="205.5" transform="rotate(-90 51.8 205.5)">GND</text>
<text x="52.1" y="210.6">AP2112K-3.3</text>
<text x="231.9" y="218.2">4.7k</text>
<text x="247.4" y="218.2">10k</text>
<text x="304.7" y="218.2">100nF</text>
<text x="65.3" y="223.1">#FLG01</text>
<text x="80.5" y="223.1">#FLG02</text>
<text x="93.2" y="223.1">#FLG03</text>
<text x="108.5" y="223.1">#FLG04</text>
<text x="123.7" y="223.1">#FLG05</text>
<text x="139" y="223.1">#FLG06</text>
<text x="154.2" y="223.1">#FLG07</text>
<text x="64.1" y="241.1">PWR_FLAG</text>
<text x="79.4" y="241.1">PWR_FLAG</text>
<text x="92.1" y="241.1">PWR_FLAG</text>
<text x="107.3" y="241.1">PWR_FLAG</text>
<text x="122.5" y="241.1">PWR_FLAG</text>
<text x="137.8" y="241.1">PWR_FLAG</text>
<text x="153" y="241.1">PWR_FLAG</text>
</g>
<g font-size="1.3" fill="#a90000">
<text x="50.7" y="12.2" transform="rotate(-90 50.7 12.2)">3</text>
<text x="63.4" y="15.1">39</text>
<text x="63.4" y="17.6">40</text>
<text x="36.1" y="22.7">5</text>
<text x="63.4" y="22.7">23USB_DM</text>
<text x="36.1" y="25.3">6</text>
<text x="36.1" y="27.8">7</text>
<text x="63.4" y="25.3">24USB_DP</text>
<text x="63.4" y="27.8">25</text>
<text x="36.1" y="30.3">8</text>
<text x="36.1" y="32.9">9</text>
<text x="63.4" y="30.3">26</text>
<text x="63.4" y="32.9">28</text>
<text x="63.4" y="35.4">29</text>
<text x="63.4" y="38">31</text>
<text x="63.4" y="40.5">32</text>
<text x="109.8" y="38">3</text>
<text x="125.6" y="38">1</text>
<text x="125.6" y="40.5">2</text>
<text x="127.5" y="40.5">2 SW</text>
<text x="127.5" y="38">6 CB</text>
<text x="127.5" y="40.5">2</text>
<text x="127.5" y="38">6</text>
<text x="158.7" y="38">1</text>
<text x="158.7" y="40.5">2</text>
<text x="63.4" y="43">33</text>
<text x="63.4" y="45.6">34</text>
<text x="109.8" y="43">5</text>
<text x="119.2" y="47.7" transform="rotate(-90 119.2 47.7)">1</text>
<text x="125.6" y="43">3</text>
<text x="125.6" y="45.6">4</text>
<text x="127.5" y="43">4 FB</text>
<text x="127.5" y="43">4</text>
<text x="158.7" y="43">3</text>
<text x="35.5" y="50.7">16</text>
<text x="63.4" y="48.1">35</text>
<text x="63.4" y="50.7">36</text>
<text x="63.4" y="53.2">37</text>
<text x="63.4" y="55.7">38</text>
<text x="63.4" y="58.3">41</text>
<text x="63.4" y="63.4">27</text>
<text x="63.4" y="65.9">30</text>
<text x="63.4" y="60.8">44</text>
<text x="125.6" y="65.9">1</text>
<text x="50.7" y="70.6" transform="rotate(-90 50.7 70.6)">1</text>
<text x="125.6" y="68.4">2</text>
<text x="125.6" y="71">3</text>
<text x="158.7" y="71">1</text>
<text x="125.6" y="73.5">4</text>
<text x="125.6" y="76.1">5</text>
<text x="125.6" y="78.6">6</text>
<text x="125.6" y="98.9">1</text>
<text x="125.6" y="101.5">2</text>
<text x="158.7" y="98.9">1</text>
<text x="50.7" y="106.1" transform="rotate(-90 50.7 106.1)">5</text>
<text x="53.2" y="106.1" transform="rotate(-90 53.2 106.1)">8</text>
<text x="64" y="111.6">4 IMU_INT</text>
<text x="64" y="114.2">9</text>
<text x="125.6" y="129.4">1</text>
<text x="125.6" y="131.9">2</text>
<text x="158.7" y="129.4">1</text>
<text x="50.7" y="134.1" transform="rotate(-90 50.7 134.1)">6</text>
<text x="141" y="144.6">A4</text>
<text x="141" y="149.7">A5</text>
<text x="140.9" y="152.3">B5</text>
<text x="140.9" y="159.9">B7</text>
<text x="141" y="157.3">A7</text>
<text x="158.7" y="159.9">1</text>
<text x="140.9" y="165">B6</text>
<text x="141" y="162.4">A6</text>
<text x="141" y="172.6">A8</text>
<text x="140.9" y="175.1">B8</text>
<text x="121.8" y="181.7" transform="rotate(-90 121.8 181.7)">SH</text>
<text x="129.4" y="181.6" transform="rotate(-90 129.4 181.6)">A1</text>
<text x="125.6" y="187.8">1</text>
<text x="125.6" y="190.4">2</text>
<text x="56.4" y="198">5</text>
<text x="125.6" y="192.9">3</text>
<text x="50.7" y="207.7" transform="rotate(-90 50.7 207.7)">2</text>
</g>
</svg>
